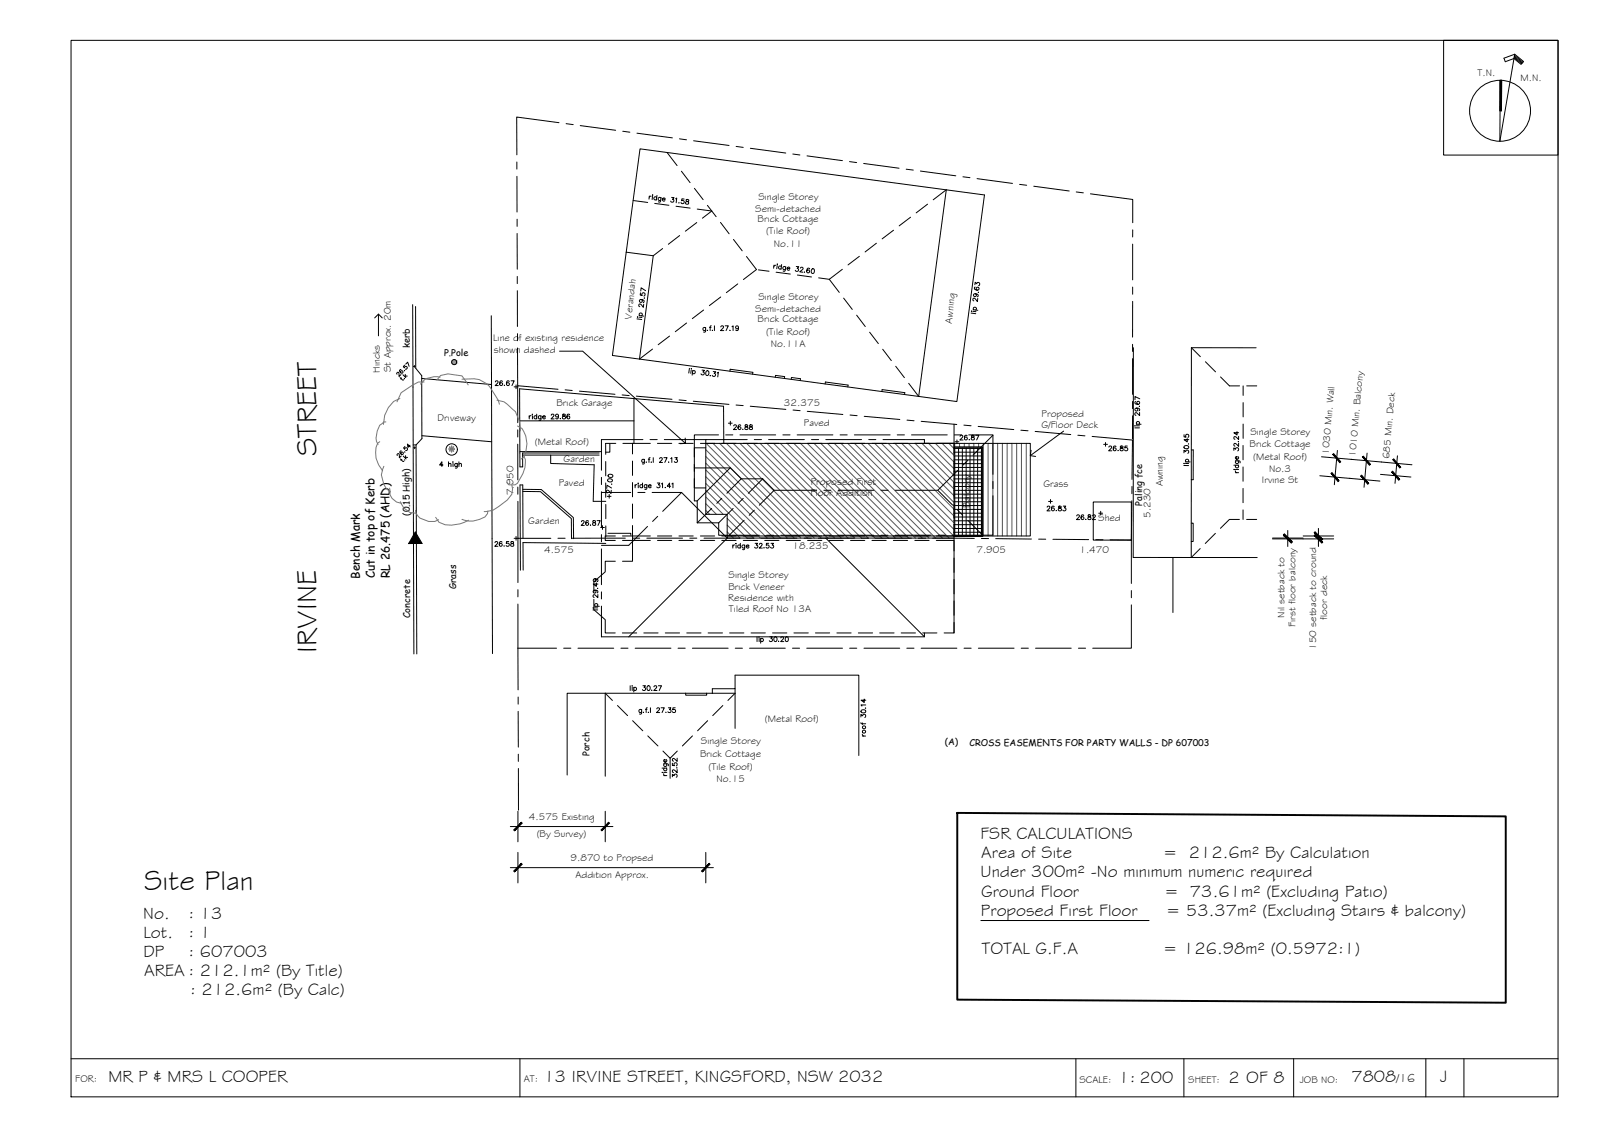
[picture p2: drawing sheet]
<svg xmlns="http://www.w3.org/2000/svg" width="420mm" height="297mm" viewBox="0 0 420 297" stroke-linecap="round" stroke-linejoin="round" font-family="sans-serif">
<!-- layer: TILES -->
<g fill="none" stroke="#000" stroke-width=".26">
<path d="M250.2 117.6h7.3M250.2 118.5h7.3M250.2 119.5h7.3M250.4 117.4v23M251.4 117.4v23M252.4 117.4v23M253.4 117.4v23M254.4 117.4v23M255.4 117.4v23M256.4 117.4v23M257.4 117.4v23M250.1 139.5h7.4"/>
<path d="M250.1 135.5h7.4M250.1 136.5h7.4M250.1 137.6h7.4M250.1 138.5h7.4M250.1 131.5h7.4M250.1 132.5h7.4M250.1 133.6h7.4M250.1 134.5h7.4M250.2 127.5h7.3M250.2 128.6h7.3M250.2 129.6h7.3M250.2 130.5h7.3"/>
<path d="M250.2 123.5h7.3M250.2 124.6h7.3M250.2 125.6h7.3M250.2 126.5h7.3M250.2 120.6h7.3M250.2 121.6h7.3M250.2 122.5h7.3"/>
</g>
<!-- layer: HATCH -->
<g fill="none" stroke="#545454" stroke-width=".26">
<path d="M185.1 119.7l21.4 21.4M185.1 117.9l23.2 23.2M185.2 116.2l24.8 24.9M187 116.2l24.8 24.9M188.8 116.2l24.8 24.9M190.5 116.2l24.9 24.9M192.3 116.2l24.8 24.9M194.1 116.2l24.8 24.9M195.8 116.2l24.9 24.9M197.6 116.2l24.8 24.9M199.4 116.2l24.8 24.9M201.1 116.2l24.9 24.9"/>
<path d="M202.9 116.2l24.8 24.9M204.7 116.2l24.8 24.9M206.4 116.2l24.9 24.9M208.2 116.2l24.8 24.9M210 116.2l24.8 24.9M211.7 116.2l24.9 24.9M213.5 116.2l24.8 24.9M215.3 116.2l24.8 24.9M217 116.2l24.9 24.9M218.8 116.2l24.9 24.9M220.6 116.2l24.8 24.9M222.3 116.2l24.9 24.9"/>
<path d="M224.1 116.2l24.8 24.9M225.9 116.2l24.3 24.4M227.6 116.2l22.6 22.6M229.4 116.2l20.8 20.9M231.2 116.2l19 19.1M232.9 116.2l17.3 17.3M234.7 116.2l15.5 15.6M236.5 116.2l13.7 13.8M238.2 116.2l12 12M240 116.2l10.2 10.2M241.8 116.2l8.4 8.5M243.6 116.2l6.6 6.7"/>
<path d="M245.3 116.2l4.9 5M247.1 116.2l3.1 3.2M248.9 116.2l1.3 1.4M250.4 116.2v1M251.7 116.2v1M252.9 116.2v1M254.2 116.2v1M255.4 116.2v1M256.7 116.2v1M257.9 116.2v24.3M259.2 116.2v24.3M260.4 116.2v24.3"/>
<path d="M261.6 116.2v24.3M262.9 116.2v24.3M264.1 116.2v24.3M265.4 116.2v24.3M266.6 116.2v24.3M267.9 116.2v24.3M269.2 116.2v24.3M185.1 133.8l1 1M185.1 132.1l2.8 2.7M185.1 130.3l4.6 4.5M185.1 128.5l12.6 12.6M185.1 126.7l14.3 14.4"/>
<path d="M185.1 125l16.1 16.1M185.1 123.2l17.9 17.9M185.1 121.4l19.7 19.7M190.7 139.4l1.7 1.7M190.7 137.7l3.4 3.4M190.7 135.9l5.2 5.2"/>
</g>
<!-- layer: BORDER -->
<g fill="none" stroke="#000" stroke-width=".26">
<path d="M18.6 10.6h390v277h-390zM378.6 10.6h30v30.1h-30zM397.1 15.1l2 1.6M397.2 14.8l2.1 1.7M397.2 14.5l2.2 1.8M397.3 14.2l2.3 1.9-.7 .8-1.8-1.6-2.3 .9-.4-.9 2.9-1.1-3.9 22.9 .1-16M393.8 21.1v8M18.6 277.6h390M136.4 277.6v10M282.2 277.6v10M310.5 277.6v10M339.3 277.6v10"/>
<path d="M374 277.6v10M383.9 277.6v10"/>
<circle cx="393.4" cy="29" r="8"/>
</g>
<!-- layer: ROOFPLAN EXIST. -->
<g fill="none" stroke="#000" stroke-width=".26">
<path d="M136.3 110.3h30M136.3 118.4h21.4M166.3 104.5v11.7M168.6 115.2h-10.9v8.1M170.5 115.2h1.9M174.2 115.2h21.8M185.1 117.4h-3v10.5h3M185.1 115.2v1M189.8 116.2v-9.7l-53.5-4.6v16.9M197.8 115.2h1.9M201.6 115.2h9.4M212.8 115.2h1.9"/>
<path d="M216.6 115.2h9.4M227.8 115.2h1.9M231.6 115.2h10.9v1h7.7M157.7 129.1h7.7M157.7 125.2v1.8M157.7 128.9v9.4M167.3 129.1h1.9M169.8 138l-4.9 5h-7.2M171 129.1h7.7M172.5 135.4l-1.3 1.3M178.8 129.1l11.9 12-25.8 25.9M178.8 129.1l-5 5"/>
<path d="M157.7 158.9v8.1h84.8v-1.1M157.7 140.2v1.8M157.7 143.9v9.4M157.7 155.2v1.8M216.6 141.1l25.9 25.9M250.2 140.5v25.4"/>
</g>
<!-- layer: NEWWORK -->
<path d="M250.2 116.2h20v24.3h-20v-24.3h-65.1v18.6h5.6v6.3h59.5M250.2 117.2h7.5v23.5l-7.5-.1M250.2 117.4h7.3v23h-7.3M190.7 140.5h67" fill="none" stroke="#000" stroke-width=".26"/>
<!-- layer: EXISTING -->
<g fill="none" stroke="#000" stroke-width=".26">
<path d="M174.9 40l2.7 3.4M166.1 52.6l3.8 .5M171.7 53.3l3.7 .5M177.3 54.1l3.7 .5M178.7 44.9l2.3 3M182.1 49.4l2.3 2.9M182.7 58.3l-2.9 2.3M182.9 54.8l3.8 .5-2.5 1.9M185.5 53.8l2.3 3M189 58.3l2.2 3M238.8 57l-3 2.2M243.3 53.5l-3 2.3"/>
<path d="M244.8 52.4l3.4-2.6-7.3 54.1-2.6-3.4M108.2 79.9l.3 91.5M164.2 66.1l-3.6 27.1 7.1 .9 3.6-27.1M164.2 66.1l3.7-27.1 90.3 12.1-7.2 54.2-83.3-11.2 3.4-2.6M173.8 65.2l-2.5 1.8-7.1-.9M178.3 61.8l-3 2.2M189 77.9l-3 2.2M192.4 62.8l2.3 3M193.5 74.4l-3 2.3M195.8 67.2l2.6 3.5-3.4 2.6M198.9 70.8l2.8 .3M203.5 71.4l3.8 .5"/>
<path d="M209.1 72.1l3.7 .5M214.7 72.8l2.8 .4M217.5 73.2l2.6 3.5M220.9 70.6l-3.4 2.6M221.3 78.2l2.2 2.9M225.4 67.2l-3 2.3M229.9 63.8l-3 2.3M234.3 60.4l-2.9 2.2M109 80.4v16.2l1.6 1.9 .1 16.5-1.6 1.6h-.7M110.6 99.2l18.3 1.6M128.8 82.8l.1 18M175.6 88.1l-3 2.3"/>
<path d="M180.1 84.7l-3 2.3M184.5 81.3l-2.9 2.2M191.4 97.3l.1-.5 5.9 .8v.5M203.3 98.9l.1-.5 2.4 .3-.1 .5M207.5 99.5l.1-.5 2.3 .3v.5M224.7 82.6l2.2 3M228.1 87.1l2.3 3M231.5 91.6l2.3 2.9M234.9 96l2.3 3M297.3 91.2l-.1 54.9 32.5 .1M312.5 91.2l-.1 34.6M312.5 91.2h16.9"/>
<path d="M312.5 91.2l2.3 2.3M316.2 94.8l2.6 2.7M320.1 98.8l2.4 2.4h2.6M109.1 116.6l.2 54.8M110.6 114.2l18.4 1.6M128.9 100.8l.3 70.6M136.3 118.8l.1 3.6h.7v-3.6h20M137.1 119.3h20M144.4 119.3v2.2l11.4 .3-.2 9.6h3.3M159.9 116.3v2.2h-1M161.5 116.2h-2.7l.1 2.9M163.4 116.2h2.6"/>
<path d="M170.6 116.2h-4.7v2.8M172.4 116.2h3.8M178.1 116.2h3.7M183.7 116.2h3.7M189.3 116.2h3.7M194.9 116.2h3.8M200.6 116.2h3.7M206.2 116.2h3.7M211.8 116.2h3.7M216.4 100.7l.1-.5 5.9 .8v.4M217.4 116.2h3.8M223.1 116.2h3.7"/>
<path d="M228.7 116.2h3.7M231.3 102.7l.1-.6 5.9 .8-.1 .5M234.3 116.2h3.7M239.9 116.2h3.8M245.6 116.2h4.6v2.8M312.4 118h.6l-.1 7.8h-.5M326 116.8v3.8M326 101.2v2.5M326 105.6v3.7M326 111.2v3.7M327 101.2h2.6M137.1 128.3h4.9l8.4 7.4v5.5"/>
<path d="M137.1 128.8l4.7 .1 8 7 .1 5.3M158.9 121v3.7M158.9 126.6v3.8M158.9 132.2v3.8M158.9 137.9v2.8M165.9 137.8v2.7h4.7M165.9 120.9v3.7M165.9 126.5v3.8M165.9 132.1v3.8M250.2 137.8v2.7h-4.6M250.2 120.9v3.7M250.2 126.5v3.8"/>
<path d="M250.2 132.1v3.8M286.7 131.6h10v10h-10zM312.4 137.2h.5v4.8h-.5M312.4 125.8v20.4l2.4-2.4M318.8 139.8l-2.7 2.7M325.1 136.2h-2.7l-2.3 2.3M326 122.4v3.8M326 128.1v3.7M326 133.7v2.5M326.9 136.2h2.7M137.2 141.1l-.1-14h-.7l.1 22.4M155.8 157.1v2.7l2.9 2.7v3.4h2.7"/>
<path d="M158.9 142.5l-21.7-.2v7.2M161.4 140.5h-2.7v1.2h2.7M161.4 147.1h-2.7v2.8l-2.9 2.6v2.8M163.3 141.7h2.6v5.4h-2.6M163.3 140.5h2.6v1.2h4.7M172.4 140.5h3.8M172.4 141.7h3.8M178.1 140.5h3.7M178.1 141.7h3.7M183.7 140.5h3.7M183.7 141.7h3.7M189.3 140.5h3.7"/>
<path d="M189.3 141.7h3.7M194.9 140.5h3.8M194.9 141.7h3.8M200.6 140.5h3.7M200.6 141.7h3.7M206.2 140.5h3.7M206.2 141.7h3.7M211.8 140.5h3.7M211.8 141.7h3.7M217.4 140.5h3.8M217.4 141.7h3.8M223.1 140.5h3.7"/>
<path d="M223.1 141.7h3.7M228.7 140.5h3.7M228.7 141.7h3.7M234.3 140.5h3.7M234.3 141.7h3.7M239.9 140.5h3.8M239.9 141.7h3.8M245.6 141.7h4.6v2.7M250.2 146.3v3.8M250.2 151.9v3.8M250.2 157.6v3.7M307.6 146.1v14.5"/>
<path d="M163.2 165.9h3.8M168.9 165.9h3.7M174.5 165.9h3.7M180.1 165.9h3.8M185.7 165.9h3.8M191.4 165.9h3.7M197 165.9h3.7M202.6 165.9h3.8M208.2 165.9h3.8M213.9 165.9h3.7M219.5 165.9h3.7M225.1 165.9h3.8"/>
<path d="M230.7 165.9h3.8M236.4 165.9h3.7M242 165.9h3.7M250.2 163.2v2.7h-2.6M158.7 181.8h-10v21.4M158.7 181.8h34.1l-1.9 1.8M158.7 181.8v21.7M158.7 181.8l1.9 1.8M162 185l2.6 2.6M165.9 188.9l2.7 2.7M169.9 192.9l2.7 2.7M173.9 196.9l1.9 1.9 1.8-1.9"/>
<path d="M175.8 198.8v5.3M179.8 181.8v.5h5.5v-.5M181.6 192.9l-2.6 2.7M185.6 188.9l-2.6 2.7M186.8 181.8v-1.2h6v-3.6h32.4v21.1M189.6 185l-2.7 2.6M192.8 180.6v10.4"/>
</g>
<!-- layer: BOUNDARY -->
<g fill="none" stroke="#000" stroke-width=".26">
<path d="M146.6 32.2l-11.1-1.5 .1 9.9M148.5 32.4l1.8 .3M152.2 32.9l9.3 1.3M163.3 34.4l1.9 .3M167.1 34.9l9.2 1.2M178.2 36.4l1.9 .3M181.9 36.9l9.3 1.2M193.1 38.4l1.8 .2M196.8 38.9l9.3 1.2M135.6 42.5v1.8M135.6 46.2v9.4M135.6 57.5v1.8"/>
<path d="M207.9 40.4l1.9 .2M211.7 40.9l9.2 1.2M222.8 42.4l1.9 .2M226.5 42.9l9.3 1.2M237.7 44.4l1.8 .2M241.4 44.8l9.3 1.3M252.5 46.3l1.9 .3M256.3 46.8l9.2 1.3M267.4 48.3l1.9 .3M271.1 48.8l9.3 1.3M282.3 50.3l1.8 .3M286 50.8l11.1 1.5v6.1"/>
<path d="M135.6 61.2l.1 9.4M135.7 72.5v1.9M135.7 76.2v9.4M297.1 64v9.4M297.1 75.3v1.8M297.1 79l-.1 9.4M297.1 60.3v1.8M135.7 91.2l.1 9.9M135.7 87.5v1.8M297 90.3v1.8M297 94v9.4M135.8 112.7v1.9"/>
<path d="M135.8 116.5v9.3M146.4 102.1l-10.6-1v9.7M148.2 102.2l1.9 .2M152 102.5l9.3 .9M163.2 103.5l1.8 .2M166.9 103.9l9.3 .8M178.1 104.9l1.9 .1M181.8 105.2l9.4 .8M193 106.2l1.9 .1M196.8 106.5l9.3 .8M208 107.5l1.9 .2M211.7 107.8l9.4 .9"/>
<path d="M222.9 108.8l1.9 .2M226.7 109.1l9.3 .9M237.9 110.1l1.8 .2M241.6 110.5l9.3 .8M252.8 111.5l1.9 .1M256.5 111.8l9.4 .8M267.7 112.8l1.9 .1M271.5 113.1l9.3 .8M282.7 114.1l1.9 .2M286.4 114.4l10.6 1-.1 10.3M297 105.3v1.8M297 109v6.1"/>
<path d="M135.8 127.7v1.9M135.8 131.4v9.7h8.7M296.8 131.3l-.1 10.3M296.9 127.5v1.9M135.8 141.1v11.6M135.8 154.6v1.9M135.8 158.4l.1 22.5M146.3 141.1h1.9M164 141.1h-13.9M165.9 141.1h1.9M169.6 141.1h9.4M180.9 141.1h1.9"/>
<path d="M184.6 141.1h9.4M195.9 141.1h1.9M199.6 141.1h9.4M210.9 141.1h1.9M214.6 141.1h9.4M225.9 141.1h1.9M229.6 141.1h9.4M240.9 141.1h1.9M244.6 141.1l10.9 .1M257.4 141.2h1.9M261.1 141.2l9.4 .1M272.4 141.3l1.9 .1"/>
<path d="M276.1 141.4l9.4 .1M287.4 141.5h1.9M291.2 141.5l5.5 .1M296.7 158.6v11.3h-10.1M296.7 141.6v11.4M296.7 154.8v1.9M135.8 169.9h10.2M147.8 169.9h1.9M151.6 169.9h9.4M162.8 169.9h1.9M166.6 169.9h9.4M177.8 169.9h1.9"/>
<path d="M181.6 169.9h9.4M192.8 169.9h1.9M196.6 169.9h9.4M207.8 169.9h1.9M211.6 169.9h9.4M222.8 169.9h1.9M226.6 169.9h9.4M237.8 169.9h1.9M241.6 169.9h9.4M252.8 169.9h1.9M256.6 169.9h9.4M267.8 169.9h1.9"/>
<path d="M271.6 169.9h9.4M282.8 169.9h1.9M135.9 182.7v1.9M135.9 186.5v9.4M135.9 197.7v1.9M136 201.5v10.9"/>
</g>
<!-- layer: ROOFPLAN NEW -->
<g fill="none" stroke="#000" stroke-width=".26">
<path d="M188.5 114h-6.4v5.9M190.3 114h1.9M194.1 114h9.3M205.3 114h1.9M209.1 114h9.3M220.3 114h1.9M224.1 114h9.4M235.3 114h1.9M239.1 114h9.3M250.3 114h1.9M254.1 114h6.3v10.3M260.4 114.1l-5.2 5.2"/>
<path d="M159.5 139.8h5.9v.5M182.1 125.5v5.8h.8v5.8M182.1 121.7v1.9M182.1 122.7h9.4M182.9 137.1h5.6M186.7 133.3l-3.8 3.8M188.5 137.1v3.2h10.6M189.3 130.7l-1.3 1.3M191.5 122.7l-8.6 8.6M191.5 122.7l2.9 2.8M192.3 133.3l-3.8 3.8M194.4 125.5h5.6"/>
<path d="M194.4 125.5l-3.8 3.8M194.9 130.7l-1.3 1.3M195.2 136.4l-3.9 3.9M197.8 133.8l-1.3 1.3M200 125.5l3 3-3.9 4M200 125.5l-3.7 3.8M203 128.5h11.2M216.1 128.5h1.8M219.8 128.5h9.4M231.1 128.5h1.8M234.8 128.5h11.2l3.9 3.9M251.2 133.8l1.3 1.3"/>
<path d="M251.2 123.3l-5.2 5.2M253.8 136.4l3.9 3.9M253.9 120.7l-1.4 1.3M260.4 130v10.3h-10.6M260.4 126.2v1.9M201 140.3h1.9M204.8 140.3h9.4M216 140.3h1.9M219.8 140.3h9.4M231 140.3h1.9M244.1 140.3h-9.3M246 140.3h1.9"/>
</g>
<!-- layer: 0 -->
<path d="M98.3 83.3l1-.9 1 .9M99.3 82.4v5.6M146.8 92.1h6l27 24.1M179.7 114.8l.1 1.4-1.4 .1M270.4 118.1l-.2 1.4 1.4 .2M279 113l-8.8 6.5" fill="none" stroke="#000" stroke-width=".26"/>
<!-- layer: BORDER -->
<g fill="#000" stroke="#000" stroke-width=".26">
<path d="M393.5 21.1l-.1 8zM393.5 21.1h.3l-.3 8z"/>
<path d="M393.8 21.1l-.3 8h.3zM393.8 21.1v8z"/>
</g>
<!-- layer: TEXT1 -->
<g fill="#989898" stroke="#989898" stroke-width=".26">
<path d="M119.1 94.4h.2zM119 94.4h.3z"/>
<path d="M119 94.4l.4 .1zM118.9 94.5h.5z"/>
<path d="M118.9 94.5h.6zM118.8 94.5h.7z"/>
<path d="M118.8 94.5l.7 .1zM118.7 94.6h.8z"/>
<path d="M118.7 94.6l.9 .1zM118.7 94.6l.9 .1z"/>
<path d="M118.7 94.7l.9 .1zM118.7 94.7l.9 .1z"/>
<path d="M118.6 94.8h1.1zM118.6 94.8h1.1z"/>
<path d="M118.6 94.8l1.1 .1zM118.6 94.8l1.1 .1z"/>
<path d="M118.6 94.9h1.1zM118.6 94.9l1.1 .1z"/>
<path d="M118.6 95h1.1zM118.6 95l1 .1z"/>
<path d="M118.6 95.1h1zM118.6 95.1l1 .1z"/>
<path d="M118.7 95.2h.9zM118.7 95.2l.8 .1z"/>
<path d="M118.7 95.3h.8zM118.7 95.3l.8 .1z"/>
<path d="M118.8 95.4h.7zM118.8 95.4h.6z"/>
<path d="M118.9 95.4h.5zM118.9 95.4l.4 .1z"/>
<path d="M119 95.5h.3zM119 95.5h.2z"/>
</g>
<circle cx="119.1" cy="94.9" r=".67" fill="none" stroke="#000" stroke-width=".26"/>
<!-- layer: HGTS_11 -->
<g fill="none" stroke="#000" stroke-width=".26">
<path d="M104.1 98.1l.1-.5 .4 .1 .1 1 .5-.5M104.9 99l.6 .6h.4M105.2 96.9h-.1a.48 .48 0 0 0-.1 .7 .48 .48 0 0 0 .7 0 .33 .33 0 0 0-.4-.4 .33 .33 0 0 0-.2 .5M105.3 99.1l-.2 .2M105.7 98.2l.7 .8M106 99.2h.1M106.1 97.2h.1M106.1 95.7l-.3 .4 .3 .3a.37 .37 0 0 1 .3-.4 .37 .37 0 0 1 .4 .5 .37 .37 0 0 1-.5 .3M106.3 98.1v.8M106.3 98.6h.5M106.4 95.5l.5-.6 .4 1.1M108.4 96.1h.5"/>
<path d="M108.7 95.8v.5M104.2 119.4v-.3l.4-.2 .1 1.1 .5-.5M105.2 118.2h-.1a.46 .46 0 0 0-.1 .8 .46 .46 0 0 0 .8-.2 .33 .33 0 0 0-.5-.2 .33 .33 0 0 0-.1 .5M105.8 119.6l.7 .7M106.1 118.5h.1M106.2 117.1l-.4 .3 .3 .4a.37 .37 0 0 1 .4-.4 .37 .37 0 0 1 .4 .4 .37 .37 0 0 1-.5 .3M106.4 119.5v.7M106.4 119.9h.5M107.5 116.7l-.5 .6-.1-.9 .7 .8M108.5 117.4h.5M108.8 117.1v.5M134.8 101.4h1"/>
<path d="M135.3 100.9v1M191 110.9h1M191.5 110.4v1.1M250.5 115.8h1M251 115.3v1M289.5 116.5h1M289.9 116v1M323.6 118.1v-.7l.5 .4a.42 .42 0 0 1 .6-.3 .42 .42 0 0 1-.1 .7M324.4 113.1v.9l-.8-.6h1.3M324.7 119.7a.39 .39 0 0 1 .1 .6 .39 .39 0 0 1-.6 0 .39 .39 0 0 1 .1-.6l.1 .7M324.8 115.7l-.1 .1M324.9 116.2v.8l-1.1-.8-.2 .5 .3 .3"/>
<path d="M324.9 114.4v.8l-1.1-.7-.2 .4 .3 .3M105 120.3l.6 .6h.3M105.4 120.4l-.3 .3M106.1 120.6h.1M157.5 138.3h1M158 137.8v1M159.3 130.1h1M159.8 129.6v1M275 131.5h1M275.5 131v.9M288.2 134.5h1M288.7 134v1"/>
<path d="M323.6 122h1.3M323.7 123.1h.1M324 123.4l.4 .5M324 120.8l1.1 .1 .1 .5M324 123.9h.9M324 123.1h.9M324.2 122a.4 .4 0 0 0-.1 .5 .4 .4 0 0 0 .6 0 .4 .4 0 0 0 0-.5M324.2 120.8a.4 .4 0 0 0-.1 .6 .4 .4 0 0 0 .6 0 .4 .4 0 0 0 0-.6M134.8 141.1h1M135.3 140.6v1"/>
</g>
<!-- layer: TEXT -->
<g fill="none" stroke="#000" stroke-width=".26">
<path d="M170.3 51.4l-.1 .8M170.8 51.4l-.5 .3M171.1 51.1h.1M171.1 51.5l-.1 .8M172.2 51.8a.41 .41 0 0 0-.5-.1 .41 .41 0 0 0-.1 .6 .41 .41 0 0 0 .6 0M172.3 51.2l-.2 1.3M173.4 52a.41 .41 0 0 0-.6-.2 .41 .41 0 0 0-.1 .6 .41 .41 0 0 0 .6 0M173.4 51.8l-.2 1.1h-.5M173.7 52.2l.7 .1a.39 .39 0 0 0-.6-.4 .39 .39 0 0 0 .1 .7h.5M176.1 51.7l.7 .1-.4 .5a.41 .41 0 0 1 .3 .4 .41 .41 0 0 1-.4 .4 .41 .41 0 0 1-.4-.4M177.2 52.1l.3-.2-.2 1.3M178.1 53.1v.1"/>
<path d="M179.4 52.2l-.5-.1-.2 .5a.43 .43 0 0 1 .7 .1 .43 .43 0 0 1-.2 .6 .43 .43 0 0 1-.6-.2M180 52.3v.4a.52 .52 0 0 1 .5 .2 .52 .52 0 0 1 0 .6l-.7-.1 .1-.4 .7-.2 .1-.3-.2-.2zM168 76.8l-.1 .6 .5 .1a.44 .44 0 0 1 .1-.7 .44 .44 0 0 1 .7 .2 .44 .44 0 0 1-.3 .6M168.2 78.5a.39 .39 0 0 1 .2 .6 .39 .39 0 0 1-.6 .1 .39 .39 0 0 1 .1-.7l1 .3-.2 .5M168.8 79.7l-.1 .9-.9-.9-.3 .4 .3 .3M169 78.1h-.1M169.3 76.2l-1.1-.7-.2 .8M203 69.5l-.1 .8M203.5 69.6l-.5 .3M203.8 69.3h.1M203.8 69.6l-.1 .9M204.9 69.9a.39 .39 0 0 0-.5-.1 .39 .39 0 0 0-.1 .6 .39 .39 0 0 0 .6 0"/>
<path d="M205 69.4l-.2 1.2M206 70.1a.39 .39 0 0 0-.5-.1 .39 .39 0 0 0-.1 .5 .39 .39 0 0 0 .6 .1M206.1 69.9l-.2 1.1h-.5M206.4 70.3l.7 .1a.41 .41 0 0 0-.6-.2 .41 .41 0 0 0 0 .6 .41 .41 0 0 0 .6-.1M208.8 69.9h.7l-.4 .5a.42 .42 0 0 1 .2 .7 .42 .42 0 0 1-.7-.2M209.9 70.3l.3-.2 .4 .3-.9 .9 .9 .1M211 71.3v.1M212.4 70.5l-.1-.1a.57 .57 0 0 0-.7 .4 .57 .57 0 0 0 .5 .7 .39 .39 0 0 0 .1-.6 .39 .39 0 0 0-.6 .2M212.9 70.6l.1-.1a.56 .56 0 0 1 .6 .6 .56 .56 0 0 1-.7 .5zM255.7 74.6l.1-.6 .4 .4a.42 .42 0 0 1 .7-.2 .42 .42 0 0 1-.2 .7M255.8 75.3h-.2a.57 .57 0 0 0 .5 .7 .57 .57 0 0 0 .7-.5 .39 .39 0 0 0-.7-.1 .39 .39 0 0 0 .2 .7M255.8 77a.4 .4 0 0 1 .3 .6 .4 .4 0 0 1-.7 .1 .4 .4 0 0 1 .1-.7l1 .3-.2 .5"/>
<path d="M256.4 78.2l-.1 .9-.9-.9-.2 .4 .2 .3M256.6 76.6h-.1M134 99.8h.9l-.6 1.3M167.1 83.6l1.2 .2M167.2 83.1h.1M167.5 83.1l.9 .1M167.6 82.7l1.2 .2M167.8 82.7a.39 .39 0 0 1 0-.6 .39 .39 0 0 1 .6 .1 .39 .39 0 0 1-.2 .6M180.8 96.6l-.2 1.2M181.3 96.7h.1M181.3 97.1l-.1 .8M181.7 97.3a.4 .4 0 0 1 .6 0 .4 .4 0 0 1-.1 .6 .4 .4 0 0 1-.6-.1"/>
<path d="M181.7 97.1l-.2 1.3M184.1 97l.7 .1-.5 .4a.42 .42 0 0 1 .3 .7 .42 .42 0 0 1-.7-.2M185.1 85.8l-.1 1.2h-.5M185.1 86a.4 .4 0 0 0-.6 0 .4 .4 0 0 0 0 .6 .4 .4 0 0 0 .6-.1M185.3 97.2a.57 .57 0 0 1 .6 .7 .57 .57 0 0 1-.7 .5l-.1-.7zM185.5 86.6h.1M186.1 85.8h.4M186.3 98.4v.1M186.5 85.4l-.2 .3v1M186.8 86.6h.1M187.1 97.4l.6 .1-.4 .4a.42 .42 0 0 1 .2 .7 .42 .42 0 0 1-.7-.2M187.4 85.4v1.3"/>
<path d="M188.1 97.8l.3-.2-.2 1.2M189 85.7l.3-.3 .5 .3-.8 1h.8M190.2 85.4h.8l-.6 1.3M191.4 86.6h.1M192 85.7l.3-.3v1.3M193.7 85.8a.38 .38 0 0 1-.6 .3 .38 .38 0 0 1-.1-.6 .38 .38 0 0 1 .6 .1l.1 .2a.56 .56 0 0 1-.5 .9l-.2-.2M254.7 82.1l1.2 .1M254.8 81.6h.1M255.2 81.6l.8 .1M255.2 81.2l1.3 .2M255.4 81.2a.4 .4 0 0 1 0-.6 .4 .4 0 0 1 .6 .1 .4 .4 0 0 1-.1 .6M129.9 100.1l.1-.2 .4-.1 .2 .4-.7 .9h.8"/>
<path d="M131.8 100l-.1-.1a.55 .55 0 0 0-.7 .6 .55 .55 0 0 0 .8 .4 .39 .39 0 0 0-.2-.6 .39 .39 0 0 0-.6 .4M132.3 101h.1M133.5 100v-.1a.55 .55 0 0 0-.7 .6 .55 .55 0 0 0 .7 .4 .39 .39 0 0 0-.2-.6 .39 .39 0 0 0-.5 .4M138.8 109v.8M139.3 109l-.5 .3M139.6 108.6h.1M139.6 109v.8M140.8 109.2a.4 .4 0 0 0-.6-.1 .4 .4 0 0 0 0 .6 .4 .4 0 0 0 .6-.1M140.8 108.6v1.2M141.9 109l-.1 1.1-.4 .1M141.9 109.2a.39 .39 0 0 0-.6-.1 .39 .39 0 0 0 0 .6 .39 .39 0 0 0 .6-.1M142.3 109.3h.7a.42 .42 0 0 0-.6-.1 .42 .42 0 0 0 0 .6 .42 .42 0 0 0 .6-.2"/>
<path d="M144.6 108.9l.2-.3 .5 .2-.8 1h.8M146.5 109a.39 .39 0 0 1-.5 .3 .39 .39 0 0 1-.2-.6 .39 .39 0 0 1 .6 0l-.1 1.1-.5-.2M146.9 109.7l.1 .1M147.6 108.6v.4a.51 .51 0 0 1 .6 .2 .51 .51 0 0 1 0 .6l-.7-.1v-.4l.8-.4-.1-.3zM149.4 108.7l-.1-.1a.62 .62 0 0 0-.7 .5 .62 .62 0 0 0 .4 .7 .39 .39 0 0 0 .5-.3 .39 .39 0 0 0-.4-.5 .39 .39 0 0 0-.4 .4M170.5 120l-.3 .2v1M171.3 120v1.2M174.1 120h.8l-.5 1.2M177 120h.6l-.3 .5a.42 .42 0 0 1 .3 .7 .42 .42 0 0 1-.7-.2M192.4 111.7l.3-.3 .5 .2-.8 1h.8M194.3 111.6l-.1-.2a.57 .57 0 0 0-.6 .6 .57 .57 0 0 0 .5 .6 .38 .38 0 0 0 0-.7 .38 .38 0 0 0-.5 .3M194.8 112.5l.1 .1"/>
<path d="M195.5 111.4v.4l.5 .2 .2 .2a.4 .4 0 0 1-.5 .4 .4 .4 0 0 1-.3-.5l.7-.4-.2-.3zM196.7 111.4v.4a.51 .51 0 0 1 .5 .2 .51 .51 0 0 1 .1 .6l-.7-.1v-.4l.7-.4v-.3zM251.8 114.4l.2-.3 .5 .2-.8 1.1h.9M253.6 114.3v-.1a.56 .56 0 0 0-.7 .5 .56 .56 0 0 0 .6 .6 .39 .39 0 0 0 0-.7 .39 .39 0 0 0-.6 .3M254.2 115.2v.1M254.9 114.2v.3a.51 .51 0 0 1 .5 .2 .51 .51 0 0 1 0 .6h-.5a.5 .5 0 0 1 0-.6 .5 .5 0 0 1 .5-.2v-.3zM255.9 114.1h.8l-.6 1.3M290.8 117.2l.3-.3 .5 .3-.8 1h.8M292.7 117.1l-.1-.1a.62 .62 0 0 0-.7 .4 .62 .62 0 0 0 .4 .8 .39 .39 0 0 0 .5-.4 .39 .39 0 0 0-.4-.4 .39 .39 0 0 0-.4 .4M293.2 118.1h.1M293.9 117v.3l.7 .5a.4 .4 0 0 1-.5 .4 .4 .4 0 0 1-.3-.6l.7-.4v-.2zM295.7 116.9h-.6l-.1 .6a.45 .45 0 0 1 .7 0 .45 .45 0 0 1-.1 .6 .45 .45 0 0 1-.7-.2"/>
<path d="M297.6 112.2h1.3M297.7 111.7h.1M297.8 105.3l-.1 .2a.61 .61 0 0 0 .6 .5 .61 .61 0 0 0 .6-.6 .39 .39 0 0 0-.7 0 .39 .39 0 0 0 .3 .6M298 111.6h.9M298 111.2h1.3M298.1 107a.39 .39 0 0 1 .3 .5 .39 .39 0 0 1-.6 .2 .39 .39 0 0 1 0-.6h.9l.2 .3-.2 .3M298.2 111.2a.4 .4 0 0 1-.1-.6 .4 .4 0 0 1 .6 0 .4 .4 0 0 1 0 .6M298.8 106.5h.1M298.9 108.1v.9l-.9-.8-.4 .2 .1 .4 .2 .1M298.9 104.6l-1.2-.6v.8M310.5 118.7v-.6l.5 .3a.42 .42 0 0 1 .7-.3 .42 .42 0 0 1-.2 .7M310.5 114v.5l.6 .1a.44 .44 0 0 1 0-.6 .44 .44 0 0 1 .6 0 .44 .44 0 0 1-.1 .7"/>
<path d="M310.6 117l.6-.2 .5 .2a.57 .57 0 0 1-.6 .6 .57 .57 0 0 1-.5-.6zM311.4 115v.9l-.9-.6h1.3M311.7 116.3v.1M152.5 136.8l.2-.3 .5 .2-.8 1h.9M154.3 136.7v-.2a.58 .58 0 0 0-.7 .6 .58 .58 0 0 0 .6 .6 .39 .39 0 0 0 0-.7 .39 .39 0 0 0-.6 .3M154.9 137.6v.1M155.5 136.5v.4a.51 .51 0 0 1 .6 .2 .51 .51 0 0 1 0 .6h-.6a.52 .52 0 0 1 0-.6 .52 .52 0 0 1 .6-.2v-.4zM156.6 136.5h.8l-.6 1.2M159.5 125.6a.61 .61 0 0 1 .7-.1 .61 .61 0 0 1 .3 .7 .61 .61 0 0 1-.8 .2 .61 .61 0 0 1-.2-.8zM159.6 124.5a.61 .61 0 0 1 .8-.2 .61 .61 0 0 1 .2 .7 .61 .61 0 0 1-.7 .2 .61 .61 0 0 1-.3-.7zM160.3 128.5l-.1 .9-.9-.9-.3 .4 .3 .3M160.4 127.9l-1.2-.7-.1 .9"/>
<path d="M160.5 126.9h-.1M166.6 127.1v.8M167 127.1l-.4 .3M167.3 126.7h.1M167.4 127.1v.8M168.5 127.2a.39 .39 0 0 0-.6 0 .39 .39 0 0 0 0 .6 .39 .39 0 0 0 .6-.1M168.5 126.6v1.3M169 120.4v1.1l-.5 .1M169 120.6a.39 .39 0 0 0-.6-.1 .39 .39 0 0 0 0 .6 .39 .39 0 0 0 .6 0M169.5 121.1l.1 .1M169.7 127.1l-.1 1.1h-.5M169.7 127.2a.4 .4 0 0 0-.6 0 .4 .4 0 0 0 0 .6 .4 .4 0 0 0 .6-.1"/>
<path d="M170 120.4h.4M170.1 127.4h.7a.38 .38 0 0 0-.6-.3 .38 .38 0 0 0-.1 .6l.3 .2 .4-.2M170.8 121.1v.1M172.4 126.6h.6l-.3 .5a.42 .42 0 0 1 .3 .7 .42 .42 0 0 1-.7-.2M173 120.3l.2-.3 .5 .2-.8 1h.9M173.5 126.9l.3-.3v1.3M174.5 127.8h.1M175.4 121.1v.1M175.9 120.2l.3-.2v1.2M175.9 127.5h-.9l.6-.9v1.3M176.2 126.9l.3-.3v1.3M274.6 133l.3-.3 .4 .2-.7 1h.8"/>
<path d="M276.5 132.9l-.1-.1a.57 .57 0 0 0-.6 .5 .57 .57 0 0 0 .6 .6 .39 .39 0 0 0 0-.7 .39 .39 0 0 0-.6 .3M277 133.8l.1 .1M277.7 132.8v.3a.52 .52 0 0 1 .6 .2 .52 .52 0 0 1 0 .6h-.6a.52 .52 0 0 1 0-.6 .52 .52 0 0 1 .6-.2v-.3zM278.9 132.7h.6l-.3 .5a.41 .41 0 0 1 .3 .6 .41 .41 0 0 1-.7-.1M282.4 135.3l.2-.3 .5 .2-.8 1h.9M284.2 135.2v-.2a.56 .56 0 0 0-.7 .6 .56 .56 0 0 0 .6 .6 .39 .39 0 0 0 0-.7 .39 .39 0 0 0-.6 .3M284.8 136.1v.1M285.4 135v.4a.52 .52 0 0 1 .6 .2 .52 .52 0 0 1 0 .6h-.6a.52 .52 0 0 1 .1-.6 .52 .52 0 0 1 .5-.2v-.4zM286.6 135.3l.2-.3 .5 .2-.8 1h.8M310.5 122l1.2 .1M310.5 121.6h.1M310.9 121.5h.8"/>
<path d="M310.9 121.1h1.3M311.1 121.1a.39 .39 0 0 1 0-.6 .39 .39 0 0 1 .5 0 .39 .39 0 0 1 0 .6M129.8 142.3l.3-.3 .4 .2-.7 1h.8M131.7 142.1l-.1-.1a.57 .57 0 0 0-.7 .6 .57 .57 0 0 0 .6 .6 .39 .39 0 0 0 0-.7 .39 .39 0 0 0-.6 .3M132.2 143.1l.1 .1M133.4 142h-.6v.5a.44 .44 0 0 1 .7 0 .44 .44 0 0 1-.1 .6 .44 .44 0 0 1-.7-.1M134 142v.4a.52 .52 0 0 1 .6 .2 .52 .52 0 0 1 0 .6h-.6a.52 .52 0 0 1 .1-.6 .52 .52 0 0 1 .5-.2v-.4zM155.6 159.4h.1M155.5 159.9h1.3M155.9 159.4h.9M155.9 159h1.3M156 154.7a.39 .39 0 0 1 .3 .6 .39 .39 0 0 1-.6 .1 .39 .39 0 0 1 0-.6h.9l.2 .3-.2 .3"/>
<path d="M156 151.8a.39 .39 0 0 1 .3 .5 .39 .39 0 0 1-.6 .1 .39 .39 0 0 1 .1-.6l1 .1-.2 .6M156.1 159a.4 .4 0 0 1 0-.6 .4 .4 0 0 1 .6 0 .4 .4 0 0 1-.1 .6M156.4 152.8v.9l-.8-.6h1.2M156.7 154.2v.1M156.8 155.9v.8l-.9-.8-.4 .3 .3 .4M192.2 142.9v.8M192.7 142.9h-.3l-.2 .3M193 142.5h.1M193 142.9v.8M194.2 143a.39 .39 0 0 0-.6 0 .39 .39 0 0 0 0 .6 .39 .39 0 0 0 .6-.1M194.2 142.4v1.3M195.3 142.9l-.1 1.1-.4 .1"/>
<path d="M195.3 143a.4 .4 0 0 0-.6 0 .4 .4 0 0 0 0 .6 .4 .4 0 0 0 .6-.1M195.7 143.2h.7a.42 .42 0 0 0-.6-.2 .42 .42 0 0 0 0 .7 .42 .42 0 0 0 .6-.2M198 142.4h.7l-.4 .5a.42 .42 0 0 1 .3 .7 .42 .42 0 0 1-.7-.1M199.2 142.7l.2-.3 .5 .3-.8 1h.8M200.4 143.6h.1M201.6 142.4h-.6v.6a.44 .44 0 0 1 .6 0 .44 .44 0 0 1-.1 .6 .44 .44 0 0 1-.6-.1M202.2 142.4h.7l-.4 .5a.42 .42 0 0 1 .3 .7 .42 .42 0 0 1-.7-.1M165.3 179.8v1.2M165.8 179.8h.1M168.6 179.8h.7l-.4 .4a.42 .42 0 0 1 .3 .7 .42 .42 0 0 1-.7-.1M169.9 179.8a.58 .58 0 0 1 .6 .6 .58 .58 0 0 1-.6 .6l-.2-.5zM172.7 179.8h.8l-.6 1.2"/>
<path d="M198.6 167v1.2M199 167h.1M199.1 167.4v.8M199.5 167.5a.4 .4 0 0 1 .6 0 .4 .4 0 0 1 0 .6 .4 .4 0 0 1-.6-.1M199.5 167.4v1.2M201.9 167h.7l-.4 .4a.42 .42 0 0 1 .3 .7 .42 .42 0 0 1-.7-.1M203.1 167a.57 .57 0 0 1 .7 .6 .57 .57 0 0 1-.7 .5l-.1-.4zM204.2 168.1h.1M204.8 167.3l.2-.3 .5 .2-.7 1h.8M206.1 167a.57 .57 0 0 1 .7 .6 .57 .57 0 0 1-.7 .5l-.2-.4zM165.8 180.2v.8M166.2 180.4a.4 .4 0 0 1 .6-.1 .4 .4 0 0 1 0 .6 .4 .4 0 0 1-.6-.1"/>
<path d="M166.2 180.2v1.2M168.3 186l-.1 1.1-.5 .1M168.3 186.2a.4 .4 0 0 0-.6-.1 .4 .4 0 0 0 0 .6 .4 .4 0 0 0 .6-.1M168.7 186.7l.1 .1M169.3 186h.4M169.8 185.6l-.3 .2v1M170.1 186.7v.1M170.6 185.6v1.2M170.9 180.9l.1 .1M171.5 180.1l.3-.3 .4 .2-.7 1h.8M172.3 185.9l.4-.3 .3 .3-.8 .9h.8M173.4 185.6h.8l-.6 1.2"/>
<path d="M174.6 186.7l.1 .1M174.7 199.1a.4 .4 0 0 1 .1 .6 .4 .4 0 0 1-.6 0 .4 .4 0 0 1 .1-.6l.1 .7M175.3 185.6h.6l-.3 .4a.41 .41 0 0 1 .3 .7 .41 .41 0 0 1-.7-.1M177.1 185.6h-.6l-.1 .5a.44 .44 0 0 1 .7 0 .44 .44 0 0 1-.1 .7 .44 .44 0 0 1-.6-.2M177.6 198.8v.8l-1-.8-.3 .5 .3 .3M225.8 189.5l.2 .3h1M225.8 188v-.7l.5 .4a.42 .42 0 0 1 .7-.3 .42 .42 0 0 1-.2 .7M225.9 186.2a.62 .62 0 0 1 .7-.2 .62 .62 0 0 1 .4 .7 .62 .62 0 0 1-.8 .3 .62 .62 0 0 1-.3-.8zM226.2 192.5v.3l.3 .2M226.2 193h.8M226.2 189.5v.4M226.7 183.3v.9l-.9-.6h1.3"/>
<path d="M227 185.6h-.1M227.1 184.8h-1.3l.2 .3M173.7 202.6h.1M173.6 201.4h1.3M174.1 202.9l.3 .4M174.1 200.2l1.1 .1v.5M174.1 203.3h.8M174.1 202.5h.8M174.2 201.4a.4 .4 0 0 0 0 .6 .4 .4 0 0 0 .6 0 .4 .4 0 0 0-.1-.6M174.2 200.2a.4 .4 0 0 0 0 .6 .4 .4 0 0 0 .6 0 .4 .4 0 0 0-.1-.6M176.3 203.7v-.7l.5 .4a.42 .42 0 0 1 .7-.4 .42 .42 0 0 1-.1 .8M176.3 200.1v.6h.6a.44 .44 0 0 1 0-.6 .44 .44 0 0 1 .6 .1 .44 .44 0 0 1-.1 .6"/>
<path d="M177.5 201.3h.1M177.6 201.8v.8l-1-.8-.3 .5 .3 .2M257.2 241.3h44.2"/>
<circle cx="226.6" cy="190.7" r=".41"/>
<circle cx="226.6" cy="191.8" r=".41"/>
</g>
<path d="M108.9 139.5l1.8 3h-3.5zM107.2 142.5h3.5z" fill="#000" stroke="#000" stroke-width=".26"/>
<!-- layer: VEGE_01 -->
<g fill="none" stroke="#000" stroke-width=".26">
<path d="M116.2 121.9h-.9l.6-.8v1.2M117.6 121.7l.3-.2 .3 .1 .1 .7M117.6 121.1v1.2M118.8 121.1h.1M118.8 121.5v.8M119.9 121.5v1.1l-.5 .1M119.9 121.7a.39 .39 0 0 0-.5-.1 .39 .39 0 0 0 0 .6 .39 .39 0 0 0 .5-.1M120.4 121.7l.3-.2 .3 .1v.7M120.4 121.1v1.2"/>
<circle cx="118.5" cy="117.8" r="1.49"/>
</g>
<!-- layer: VEGSPREAD -->
<g fill="none" stroke="#767676" stroke-width=".26">
<path d="M114.6 99.6l1-1.2 1.9-.4 3.7 .5 1.6 2.4M115.5 98.9l-1.7-.1-2.2 .5-1.3 1.4M121.2 99.4a7 7 0 0 1 7.2 1.9l2.3 3.6 .3 1.1M99.6 115.8l-.6 .4a6.7 6.7 0 0 0 1.4 7.2M101.2 110.6h-.5l-1.1 .9a4.7 4.7 0 0 0-.4 5.1M104.9 104.5l-1.6 .7-1.4 1.6-1 2.1-.3 2.4M111.2 100.2h-1.5l-4.5 2.8-1.1 2.3M117.7 117.8h.1M117.9 118.1h.1M117.9 117.6h.1M117.9 118.4h.1M117.9 117.3h.1"/>
<path d="M118.1 117.8h.1M118.1 118.1h.1M118.1 117.6h.1M118.3 117.8h.1M118.3 118.4h.1M118.3 117.3h.1M118.4 117.8h.1M118.4 117.9h.1M118.5 118.2h.1M118.5 118.6h.1M118.5 117.5h.1M118.5 117.9h.1"/>
<path d="M118.5 117.8h.1M118.5 117.1h.1M118.6 117.8h.1M118.6 118.2h.1M118.6 117.5h.1M118.6 117.9h.1M118.8 118.3h.1M118.8 117.9h.1M118.8 117.4h.1M118.9 117.9h.1M119 118.4h.1M119 117.3h.1"/>
<path d="M119.1 117.9h.1M119.2 117.9h.1M130.3 104.9l1.9 .4 .8 .7 2.2 1.9 .4 1.1a7.7 7.7 0 0 1 .9 4M135.7 111.7l1.2 .6a7.2 7.2 0 0 1 .6 7.5l-.8 .5M137.4 119.6l.4 .8a8.5 8.5 0 0 1-2.1 6.3l-.6 .4h-1.6l-.6-.6M100.7 122.3a4.9 4.9 0 0 0 1.7 6.6M102.2 128l.1 .6a3.1 3.1 0 0 0 3 3.4M105 131.5a4.1 4.1 0 0 0 4 3M109 133.8l.1 .7a4.4 4.4 0 0 0 5.9 1.8M114.3 135.6l.8 1.3a8 8 0 0 0 7.8-.5M128 134l-.1 .7-.7 .8a6.5 6.5 0 0 1-6 .7M134.2 127.1l.2 1.1-.2 1.4-1.2 1.5-3.7 2.7-2.3 .3"/>
</g>
<!-- layer: DIMENSION -->
<g fill="none" stroke="#000" stroke-width=".26">
<path d="M250.2 111.2v5M346.6 119.8l23.7 2M350.8 118.1l-.8 9M358.5 118.8l-.8 9M366.5 119.5l-.6 7.2M337.7 139.1v4.2M345.8 138.5v4.8M346.1 124.7l15.8 1.4M362.1 124.4l7.9 .7M333.7 141.3h16.1M333.7 141.1h8M341.8 140.5h8"/>
<path d="M133.8 216.7h26.9M135.8 212.7v8M158.7 212.7v8M133.8 227.5h53.3M135.8 223.5v8M185.1 223.5v8"/>
</g>
<!-- layer: 0 -->
<g fill="#000" stroke="#000" stroke-width=".26">
<path d="M336.9 140l-.3 .2 2.3 1.8zM336.6 140.2l2.3 1.8-.2 .2z"/>
<path d="M344.9 139.4l-.2 .2 2.2 1.8zM344.7 139.6l2.2 1.8-.2 .2z"/>
<path d="M349.1 124.1l2.1 2-1.9-2.2zM349.1 124.1l2.1 2-.3 .2z"/>
<path d="M349.6 119.1l1.8 2.2 .2-.2zM349.6 119.1l.2-.2 1.8 2.2z"/>
<path d="M356.9 124.8l2.1 2-1.9-2.2zM356.9 124.8l2.1 2-.3 .2z"/>
<path d="M357.3 119.8l1.9 2.2 .2-.2zM357.3 119.8l.3-.2 1.8 2.2z"/>
<path d="M365 123.7l2.1 2-1.8-2.2zM365 123.7l2.1 2-.3 .2z"/>
<path d="M365.3 120.5l1.8 2.2 .3-.2zM365.3 120.5l.2-.2 1.9 2.2z"/>
<path d="M336.6 140.4l2.1 2 .2-.2zM336.6 140.4l.3-.2 2 2z"/>
<path d="M344.7 140.4l2 2 .2-.2zM344.9 140.2l2 2-2.2-1.8z"/>
<path d="M136.7 215.6l-1.8 2.2 2.1-2zM134.7 217.6l2-2-1.8 2.2z"/>
<path d="M157.6 217.6l.2 .2 1.8-2.2zM159.6 215.6l.3 .2-2.1 2z"/>
<path d="M136.7 226.4l-1.8 2.2 2.1-2zM134.7 228.4l2-2-1.8 2.2z"/>
<path d="M184 228.4l.2 .2 1.8-2.2zM186 226.4l.2 .2-2 2z"/>
</g>
<!-- layer: TEXT -->
<path d="M251.1 213.1l143.8 .9v48.9l-143.8-.8z" fill="none" stroke="#000" stroke-width=".51"/>
<g font-size="7.5">
<text x="83" y="119.6" transform="rotate(-90 83 119.6)">STREET</text>
<text x="83" y="171.3" transform="rotate(-90 83 171.3)">IRVINE</text>
<text x="37.8" y="233.3">Site Plan</text>
</g>
<g font-size="4.5">
<text x="257.2" y="220">FSR CALCULATIONS</text>
<text x="257.4" y="225">Area of Site</text>
<text x="305" y="225">= 212.6m² By Calculation</text>
<text x="257.2" y="230.1">Under 300m² -No minimum numeric required</text>
<text x="257.3" y="235.1">Ground Floor</text>
<text x="305.4" y="235.1">= 73.61m² (Excluding Patio)</text>
<text x="37.6" y="240.8">No.</text>
<text x="37.6" y="245.8">Lot.</text>
<text x="49.4" y="240.8">: 13</text>
<text x="49.4" y="245.8">: 1</text>
<text x="257.2" y="240.1">Proposed First Floor</text>
<text x="305.8" y="240.1">= 53.37m² (Excluding Stairs &amp; balcony)</text>
<text x="37.6" y="250.9">DP</text>
<text x="49.4" y="250.9">: 607003</text>
<text x="257.5" y="250.1">TOTAL G.F.A</text>
<text x="305" y="250.1">= 126.98m² (0.5972:1)</text>
<text x="37.8" y="255.9">AREA : 212.1m² (By Title)</text>
<text x="49.9" y="260.9">: 212.6m² (By Calc)</text>
<text x="28.4" y="283.6">MR P &amp; MRS L COOPER</text>
<text x="142.6" y="283.6">13 IRVINE STREET, KINGSFORD, NSW 2032</text>
<text x="293.4" y="283.9">1: 200</text>
<text x="322.2" y="283.9">2 OF 8</text>
<text x="354.4" y="283.8">7808</text>
<text x="377.7" y="283.8">J</text>
</g>
<text font-size="3.2" x="366.2" y="283.8">/16</text>
<g font-size="3.1">
<text x="94.4" y="151.7" transform="rotate(-90 94.4 151.7)">Bench Mark</text>
<text x="98.3" y="151.5" transform="rotate(-90 98.3 151.5)">Cut in top of Kerb</text>
<text x="102.3" y="151.5" transform="rotate(-90 102.3 151.5)">RL 26.475 (AHD)</text>
</g>
<g font-size="2.6">
<text x="387.5" y="20">T.N.</text>
<text x="398.8" y="21.3">M.N.</text>
<text x="198.9" y="52.4">Single Storey</text>
<text x="198.1" y="55.5">Semi-detached</text>
<text x="198.7" y="58.2">Brick Cottage</text>
<text x="200.9" y="61.5">(Tile Roof)</text>
<text x="203" y="64.7">No.11</text>
<text x="165.6" y="83.8" transform="rotate(-84 165.6 83.8)">Verandah</text>
<text x="198.1" y="81.8">Semi-detached</text>
<text x="198.9" y="78.8">Single Storey</text>
<text x="129.4" y="89.5">Line of existing residence</text>
<text x="198.7" y="84.5">Brick Cottage</text>
<text x="200.9" y="87.8">(Tile Roof)</text>
<text x="249.6" y="84.8" transform="rotate(-84 249.6 84.8)">Awning</text>
<text x="129.5" y="92.4">shown dashed</text>
<text x="202.2" y="91.1">No.11A</text>
<text x="99.6" y="97.7" transform="rotate(-90 99.6 97.7)">Hincks</text>
<text x="102.5" y="97.6" transform="rotate(-90 102.5 97.6)">St Approx. 20m</text>
<text x="146" y="106.3">Brick Garage</text>
<text x="205.6" y="106.5">32.375</text>
<text x="114.8" y="110.3">Driveway</text>
<text x="210.8" y="111.8">Paved</text>
<text x="273.1" y="109.3">Proposed</text>
<text x="273.2" y="112.2">G/Floor Deck</text>
<text x="140.3" y="116.6">(Metal Roof)</text>
<text x="327.7" y="117.3">Brick Cottage</text>
<text x="327.9" y="114.1">Single Storey</text>
<text x="348.5" y="119.3" transform="rotate(-85 348.5 119.3)">1030 Min. Wall</text>
<text x="355.5" y="119.8" transform="rotate(-85 355.5 119.8)">1010 Min. Balcony</text>
<text x="147.8" y="121.2">Garden</text>
<text x="328.7" y="120.6">(Metal Roof)</text>
<text x="332.9" y="123.8">No.3</text>
<text x="364.3" y="120.4" transform="rotate(-85 364.3 120.4)">685 Min. Deck</text>
<text x="134.7" y="129.9" transform="rotate(-90 134.7 129.9)">7.950</text>
<text x="146.5" y="127.5">Paved</text>
<text x="212.6" y="130.1">Floor Addition</text>
<text x="212.6" y="127.2">Proposed First</text>
<text x="273.6" y="127.6">Grass</text>
<text x="305" y="127.5" transform="rotate(-90 305 127.5)">Awning</text>
<text x="331" y="126.7">Irvine St</text>
<text x="138.6" y="137.3">Garden</text>
<text x="254.3" y="133.1" transform="rotate(-90 254.3 133.1)">Balcony</text>
<text x="288" y="136.5">Shed</text>
<text x="301.8" y="135.7" transform="rotate(-90 301.8 135.7)">5.230</text>
<text x="142.8" y="145">4.575</text>
<text x="207.8" y="144">18.235</text>
<text x="256.1" y="145">7.905</text>
<text x="283.1" y="145">1.470</text>
<text x="191" y="154.6">Brick Veneer</text>
<text x="191.1" y="151.6">Single Storey</text>
<text x="191" y="157.5">Residence with</text>
<text x="191.2" y="160.4">Tiled Roof No 13A</text>
<text x="336.9" y="161.9" transform="rotate(-90 336.9 161.9)">Nil setback to</text>
<text x="339.8" y="164.4" transform="rotate(-90 339.8 164.4)">First floor balcony</text>
<text x="348.1" y="162.4" transform="rotate(-90 348.1 162.4)">floor deck</text>
<text x="345.2" y="170.4" transform="rotate(-90 345.2 170.4)">150 setback to cround</text>
<text x="200.6" y="189.3">(Metal Roof)</text>
<text x="183.8" y="195.1">Single Storey</text>
<text x="183.6" y="198.5">Brick Cottage</text>
<text x="185.9" y="201.8">(Tile Roof)</text>
<text x="187.9" y="205">No.15</text>
<text x="138.7" y="215">4.575 Existing</text>
<text x="140.8" y="219.5">(By Survey)</text>
<text x="149.6" y="225.8">9.870 to Propsed</text>
<text x="150.9" y="230.2">Addition Approx.</text>
<text x="19.8" y="283.8">FOR:</text>
<text x="137.4" y="283.6">AT:</text>
<text x="283.1" y="283.9">SCALE:</text>
<text x="311.6" y="283.9">SHEET:</text>
<text x="340.9" y="283.9">JOB NO:</text>
</g>
<g font-size="2.4">
<text x="107.5" y="91.3" transform="rotate(-90 107.5 91.3)">kerb</text>
<text x="116.5" y="93.3">P.Pole</text>
<text x="107.5" y="135.2" transform="rotate(-90 107.5 135.2)">(0.15 High)</text>
<text x="299.5" y="132.5" transform="rotate(-90 299.5 132.5)">Paling fce</text>
<text x="119.6" y="154.5" transform="rotate(-90 119.6 154.5)">Grass</text>
<text x="107.6" y="162.1" transform="rotate(-90 107.6 162.1)">Concrete</text>
<text x="247.8" y="195.4">(A)</text>
<text x="254.3" y="195.5">CROSS EASEMENTS FOR PARTY WALLS - DP 607003</text>
<text x="154.6" y="198.3" transform="rotate(-90 154.6 198.3)">Porch</text>
</g>
</svg>
